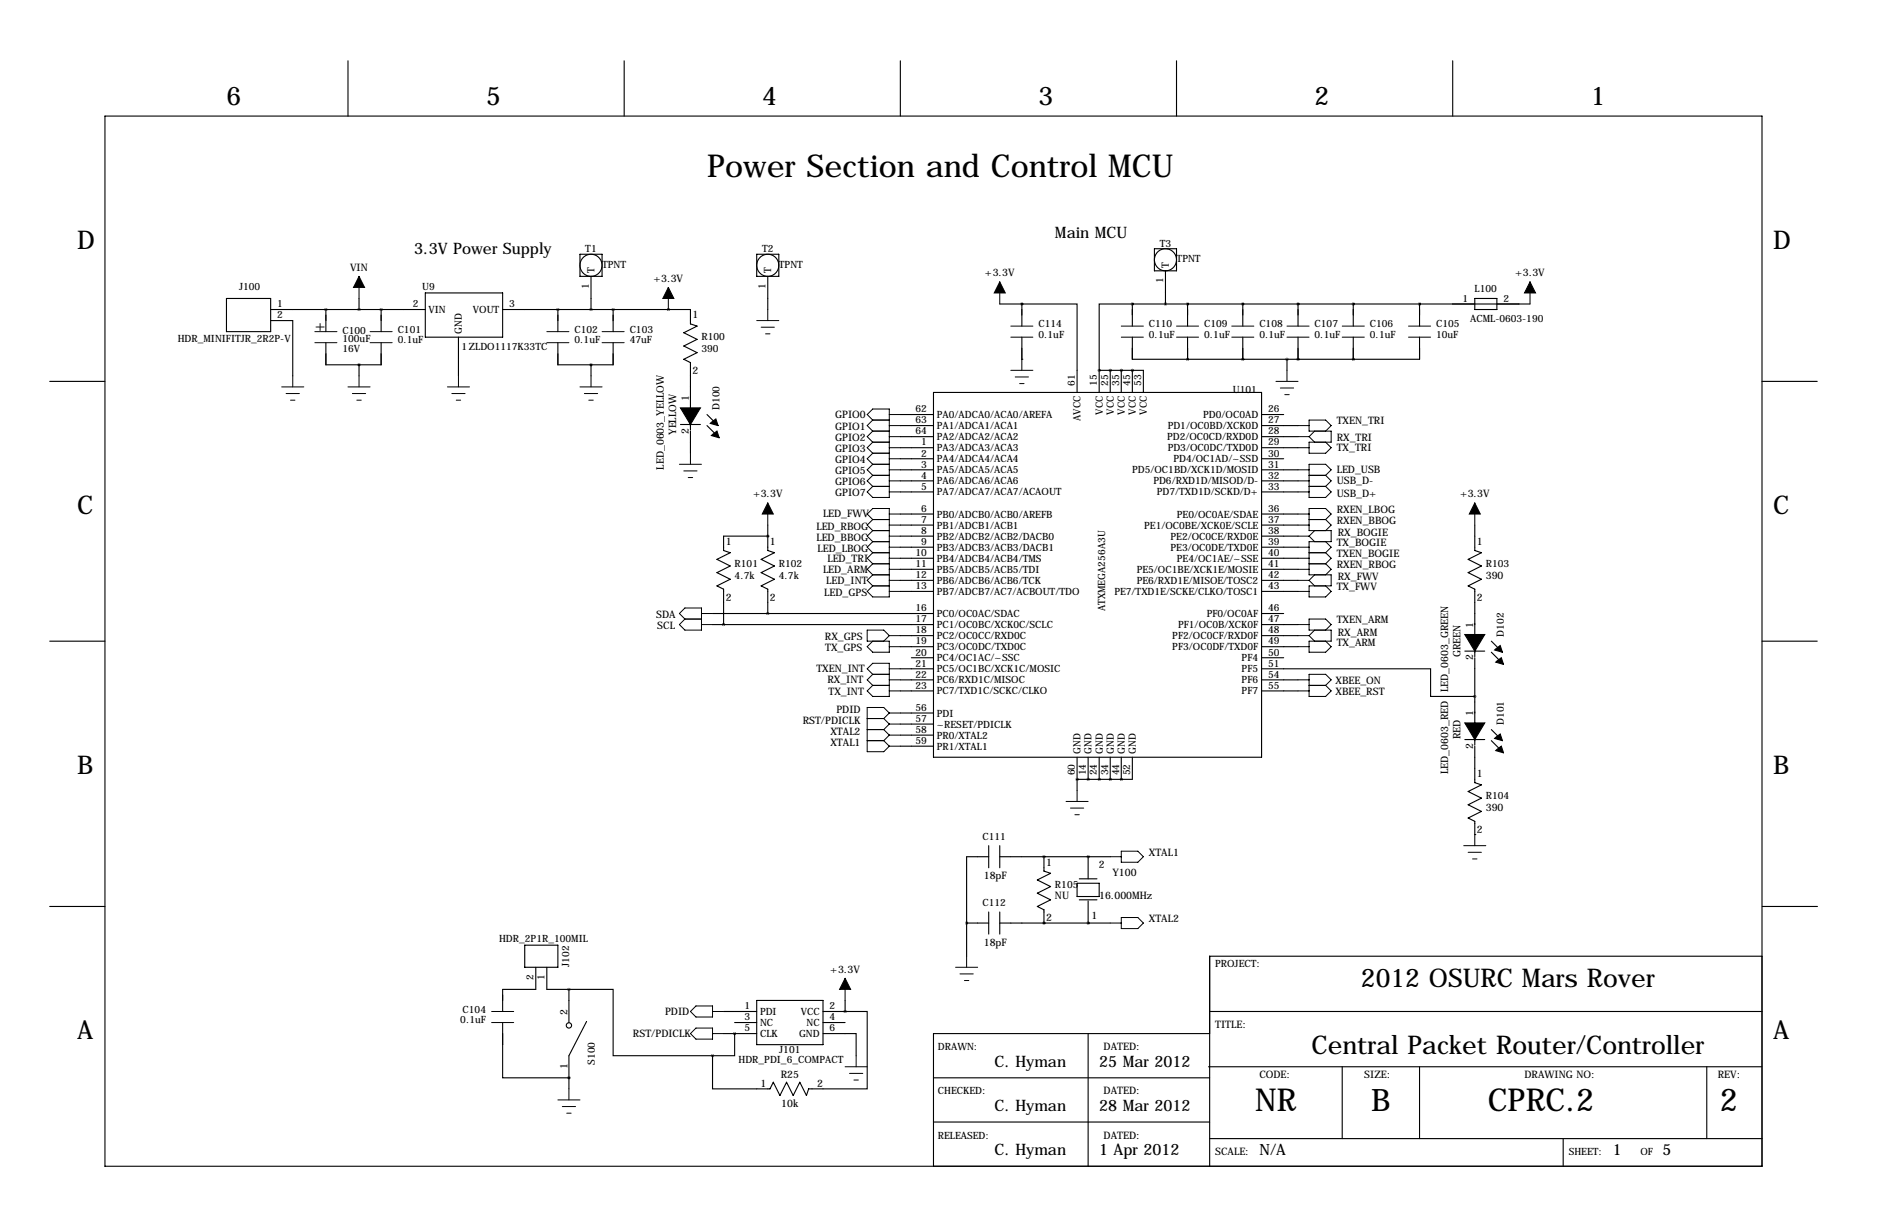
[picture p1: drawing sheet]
<svg xmlns="http://www.w3.org/2000/svg" width="432mm" height="279mm" viewBox="0 0 432 279" stroke-linecap="round" stroke-linejoin="round" font-family="sans-serif">
<g fill="none" stroke="#000" stroke-width=".25">
<path d="M80 14v12.7M143.5 14v12.7M207 14v12.7M270.5 14v12.7M334 14v12.7M24.1 26.7h381v241.3h-381zM133.3 58.4h5.1v5.1h-5.1zM174 58.4h5.1v5.1h-5.1zM265.4 57.2h5.1v5h-5.1zM52.1 68.6h10.1v7.6h-10.1zM62.2 71.1h35.6M62.2 73.7h5.1v12.7"/>
<path d="M74.9 71.1h.1M74.9 78.7v5.1h12.7v-5.1M74.9 71.1v5.1M82.5 68.6v2.5M87.6 71.1h.1M87.6 71.1v5.1M97.8 67.3h17.8v10.2h-17.8zM105.4 77.5v8.9M115.6 71.1h43.1v3.3l1.6 .5-3.1 1.6 3.1 1.5-3.1 1.5 3.1 1.5-3.1 1.5 1.5 .8v15.5M128.3 71.1h.1M128.3 78.7v5.1h12.7v-5.1M128.3 71.1v5.1"/>
<path d="M135.9 63.5v7.6M141 71.1h.1M141 71.1v5.1M153.7 71.1h.1M176.5 63.5v7.6M229.9 69.8h5M234.9 69.8h12.7v20.4M234.9 69.8h.1M234.9 69.8v5.1M234.9 77.5v5M260.3 69.8h.1M260.3 69.8h-7.6v15.3"/>
<path d="M260.3 77.5v5h66.1v-5M260.3 69.8v5.1M260.3 69.8h91.5M268 62.2v7.6M273 69.8h.1M273 69.8v5.1M273 77.5v5M285.8 69.8h.1M285.8 69.8v5.1M285.8 77.5v5M298.4 69.8h.1M298.4 69.8v5.1"/>
<path d="M298.4 77.5v5M311.1 69.8h.1M311.1 69.8v5.1M311.1 77.5v5M326.4 69.8h.1M326.4 69.8v5.1M339.1 68.6h5.1v2.5h-5.1zM11.4 87.6h12.7M82.5 83.8v2.6M135.9 83.8v2.6M156.5 97.5h4.5M158.7 99.1v5"/>
<path d="M162.6 95.2l2.5 2.6M162.6 97.8l2.5 2.5M207 95.2h7.6M207 97.8h7.6M214.6 90.2h75.5v83.8h-75.5zM234.9 82.5h.1M252.7 85.1h.1M252.7 85.1v5.1M252.7 85.1h10.2v5.1M255.3 85.1h.1M255.3 85.1v5.1M257.8 85.1h.1"/>
<path d="M257.8 85.1v5.1M260.3 85.1h.1M260.3 85.1v5.1M273 82.5h.1M285.8 82.5h.1M290.1 95.2h5M290.1 97.8h8.3M295.9 82.5v2.6M298.4 82.5h.1M311.1 82.5h.1M405.1 87.6h12.7M207 100.3h7.6"/>
<path d="M207 102.9h7.6M207 105.4h7.6M207 107.9h7.6M207 110.5h7.6M207 113h7.6M207 118.1h7.6M290.1 100.3h8.3M290.1 102.9h8.3M290.1 105.4h5M290.1 107.9h8.3M290.1 110.5h8.3M290.1 113h8.3"/>
<path d="M290.1 118.1h8.3M176.5 123.2h.1M176.5 123.2h-10.1v3.3l1.5 .5-3.1 1.5 3.1 1.5-3.1 1.6 3.1 1.5-3.1 1.5 1.6 .8v8.1M176.5 120.7v5.8l1.6 .5-3.1 1.5 3.1 1.5-3.1 1.6 3.1 1.5-3.1 1.5 1.5 .8v5.6M207 120.7h7.6M207 123.2h7.6M207 125.7h7.6M207 128.3h7.6M207 130.8h7.6M207 133.3h7.6M207 135.9h7.6M290.1 120.7h8.3"/>
<path d="M290.1 123.2h8.3M290.1 125.7h8.3M290.1 128.3h8.3M290.1 130.8h8.3M290.1 133.3h8.3M290.1 135.9h8.3M339.1 120.7v5.8l1.5 .5-3 1.5 3 1.5-3 1.6 3 1.5-3 1.5 1.5 .8v15.5M11.4 147.3h12.7M163.8 141h50.8M163.8 143.5h50.8M207 146h7.6M207 148.6h7.6"/>
<path d="M207 153.7h7.6M207 156.2h7.6M207 158.8h7.6M209.5 151.1h5.1M290.1 153.7h38.8v6.3h10.2M290.1 141h5M290.1 143.5h8.3M290.1 146h8.3M290.1 148.6h8.3M290.1 151.1h5M290.1 156.2h8.3M290.1 158.8h8.3"/>
<path d="M336.8 149.6h4.6M339.1 151.1v8.9M342.9 147.3l2.5 2.6M342.9 149.9l2.5 2.5M405.1 147.3h12.7M207 163.8h7.6M207 166.4h7.6M207 168.9h7.6M207 171.4h7.6M247.6 179.1h.1M247.6 174v7.6M250.2 179.1h.1"/>
<path d="M250.2 174v5.1M252.7 179.1h.1M252.7 174v5.1M255.3 179.1h.1M255.3 174v5.1M257.8 179.1h.1M257.8 174v5.1M260.3 174v5.1h-12.7M336.8 169.9h4.6M339.1 160v11.2M339.1 171.4v8.4l1.5 .5-3 1.6 3 1.5-3 1.5 3 1.5-3 1.6 1.5 .7v3.1M342.9 167.6l2.5 2.6"/>
<path d="M342.9 170.2l2.5 2.5M227.3 196.8h-5.1v22.9M227.3 194.3v5.1M229.9 196.8h25.4M229.9 194.3v5.1M240 196.8h.1M240 196.8v3.4l1.6 .5-3.1 1.5 3.1 1.5-3.1 1.5 3.1 1.6-3.1 1.5 1.5 .7v3.1M250.2 196.8h.1M250.2 196.8v5.1M339.1 191.8h.1M11.4 208.3h12.7M120.6 217.2h7.7v5h-7.7z"/>
<path d="M222.2 212.1h.1M222.2 212.1h5.1M227.3 209.5v5.1M229.9 209.5v5.1M229.9 212.1h25.4M240 212.1h.1M247.6 202.9h5.1v3.1h-5.1zM248.2 201.9h4M248.2 206.8h4M250.2 212.1h.1M250.2 207v5.1M405.1 219.7h-127v48.3"/>
<path d="M405.2 208.3h12.7M115.6 234.9v12.7h15.2M123.2 222.2v5.1h-7.6v5.1M125.7 222.2v5.1h5.1M130.8 227.3h10.2v15.3h22.8M130.8 227.3v7.6M134.9 234.7l-4.1 7.9v7.6M166.4 237.5h7.6M166.4 232.4h7.6M168.9 237.5h.1M168.9 237.5v5.1h-5.1M168.9 234.9h5.1"/>
<path d="M174 229.9h15.2v10.1h-15.2zM189.2 237.5h7.6v5.1M189.2 232.4h5.1M189.2 234.9h5.1M194.3 232.4h.1M194.3 232.4h5.1v17.8h-13.5l-.5 1.5-1.5-3-1.5 3-1.6-3-1.5 3-1.5-3-.8 1.5h-13.2v-7.6M194.3 229.9v2.5M250.2 237.5v30.5M278.1 237.5h-63.5v30.5M278.1 232.4h127M130.8 247.6h.1M214.6 257.8h63.5"/>
<path d="M214.6 247.6h63.5M277.9 245.1h127.2M308.6 245.1v16.5M326.4 245.1v16.5M392.4 245.1v16.5M278.1 261.6h127M359.4 261.6v6.4"/>
<circle cx="268" cy="59.7" r="2.54"/>
<circle cx="135.9" cy="61" r="2.54"/>
<circle cx="176.5" cy="61" r="2.54"/>
<circle cx="130.8" cy="235.6" r=".61"/>
</g>
<g fill="none" stroke="#000" stroke-width=".23">
<path d="M72.4 76.2h5.1M72.4 78.7h5.1M82.5 63.5v5.1M85.1 76.2h5.1M85.1 78.7h5.1M125.7 76.2h5.1M125.7 78.7h5.1M138.4 76.2h5.1M138.4 78.7h5.1M153.7 66v5.1M174 73.7h5.1M175 75.2h3.1"/>
<path d="M176 76.7h1M176.5 71.1v2.6M229.9 64.8v5M232.4 74.9h5.1M232.4 77.5h5.1M257.8 74.9h5.1M257.8 77.5h5.1M270.5 74.9h5.1M270.5 77.5h5.1M283.2 74.9h5.1M283.2 77.5h5.1M295.9 74.9h5.1"/>
<path d="M295.9 77.5h5.1M308.6 74.9h5.1M308.6 77.5h5.1M323.8 74.9h5.1M323.8 77.5h5.1M351.8 64.8v5M64.8 88.9h5M65.8 90.4h3M66.8 91.9h1M67.3 86.4v2.5M80 88.9h5.1M81 90.4h3.1"/>
<path d="M82 91.9h1.1M82.5 86.4v2.5M102.9 88.9h5M103.9 90.4h3M104.9 91.9h1M105.4 86.4v2.5M133.3 88.9h5.1M134.4 90.4h3M135.4 91.9h1M135.9 86.4v2.5M200.7 96.5l-1.3-1.3 1.3-1.2h3.8v20.3h-3.8l-1.3-1.3 1.3-1.2M200.7 99.1h3.8"/>
<path d="M200.7 96.5h3.8M200.7 96.5l-1.3 1.3 1.3 1.3M200.7 99.1l-1.3 1.2 1.3 1.3M204.5 95.2h2.5M204.5 97.8h2.5M232.4 85.1h5.1M233.4 86.6h3.1M234.4 88.1h1.1M234.9 82.5v2.6M293.4 87.6h5M294.4 89.2h3M295.4 90.7h1"/>
<path d="M295.9 85.1v2.5M298.4 97.8h2.6M302.3 99.1l-1.3 1.2M304.8 99.1l1.3-1.3-1.3-1.3h-3.8v2.6h5.1v2.5h-5.1v2.5h3.8l1.3-1.2-1.3-1.3M156.2 106.7h5.1M157.2 108.2h3.1M158.2 109.7h1.1M158.7 104.1v2.6M176.5 115.6v5.1M200.7 109.2h3.8M200.7 111.8h3.8M200.7 106.7h3.8"/>
<path d="M200.7 119.4l-1.3-1.3 1.3-1.3h3.8v20.4h-3.8l-1.3-1.3 1.3-1.3M200.7 101.6h3.8M200.7 104.1h3.8M200.7 101.6l-1.3 1.3 1.3 1.2M200.7 104.1l-1.3 1.3 1.3 1.3M200.7 106.7l-1.3 1.2 1.3 1.3M200.7 109.2l-1.3 1.3 1.3 1.3M200.7 119.4h3.8M200.7 119.4l-1.3 1.3 1.3 1.2M204.5 110.5h2.5M204.5 113h2.5M204.5 100.3h2.5"/>
<path d="M204.5 102.9h2.5M204.5 107.9h2.5M204.5 105.4h2.5M204.5 118.1h2.5M298.4 110.5h2.6M298.4 113h2.6M298.4 100.3h2.6M298.4 102.9h2.6M298.4 107.9h2.6M298.4 118.1h2.6M301 109.2h3.8M301 111.8h3.8"/>
<path d="M301 100.3l1.3 1.3M301 119.4h3.8M304.8 109.2l1.3-1.3-1.3-1.2h-3.8v7.6h3.8l1.3-1.3-1.3-1.2M304.8 119.4l1.3-1.3-1.3-1.3h-3.8v5.1h5.1v2.6h-5.1v7.6h5.1v2.5h-5.1v2.6h3.8l1.3-1.3-1.3-1.3M304.8 109.2l1.3 1.3-1.3 1.3M304.8 119.4l1.3 1.3-1.3 1.2M339.1 115.6v5.1M200.7 134.6h3.8M200.7 132.1h3.8M200.7 129.5h3.8M200.7 124.5h3.8M200.7 121.9h3.8"/>
<path d="M200.7 127h3.8M200.7 121.9l-1.3 1.3 1.3 1.3M200.7 124.5l-1.3 1.2 1.3 1.3M200.7 127l-1.3 1.3 1.3 1.2M200.7 129.5l-1.3 1.3 1.3 1.3M200.7 132.1l-1.3 1.2 1.3 1.3M204.5 133.3h2.5M204.5 135.9h2.5M204.5 130.8h2.5M204.5 123.2h2.5M204.5 125.7h2.5M204.5 128.3h2.5"/>
<path d="M204.5 120.7h2.5M298.4 133.3h2.6M298.4 135.9h2.6M298.4 130.8h2.6M298.4 123.2h2.6M298.4 125.7h2.6M298.4 128.3h2.6M298.4 120.7h2.6M301 133.3l1.3 1.3M301 129.5h3.8M301 123.2l1.3 1.3M301 127h3.8"/>
<path d="M302.3 132.1l-1.3 1.2M302.3 121.9l-1.3 1.3M304.8 127l1.3 1.3-1.3 1.2M304.8 129.5l1.3 1.3-1.3 1.3M304.8 124.5l1.3 1.2-1.3 1.3M156.2 141l1.3-1.3h3.8v5.1h-3.8l-1.3-1.3 1.3-1.3zM157.5 142.2h3.8M161.3 141h2.5M161.3 143.5h2.5M200.7 154.9l-1.3-1.2 1.3-1.3h3.8v7.6h-3.8l-1.3-1.2 1.3-1.3M200.7 157.5h3.8M200.7 154.9h3.8"/>
<path d="M200.7 154.9l-1.3 1.3 1.3 1.3M204.5 146l-1.3-1.2h-3.8v2.5h5.1v2.6h-3.8l-1.3-1.3 1.3-1.3M204.5 146h2.5M204.5 146l-1.3 1.3M204.5 148.6h2.5M204.5 158.8h2.5M204.5 156.2h2.5M204.5 153.7h2.5M298.4 146h2.6M298.4 148.6h2.6M298.4 158.8h2.6M298.4 156.2h2.6"/>
<path d="M298.4 143.5h2.6M301 154.9h3.8l1.3 1.3-1.3 1.3 1.3 1.3-1.3 1.2h-3.8zM301 157.5h3.8M301 146l1.3 1.3M302.3 144.8l-1.3 1.2M304.8 144.8l1.3-1.3-1.3-1.3h-3.8v2.6h5.1v2.5h-5.1v2.6h3.8l1.3-1.3-1.3-1.3M199.4 165.1h3.8M199.4 167.6h3.8M199.4 170.2h3.8M203.2 165.1l1.3 1.3M203.2 167.6l1.3 1.3M203.2 170.2l1.3 1.2"/>
<path d="M204.5 163.8h2.5M204.5 163.8l-1.3 1.3M204.5 163.8l-1.3-1.2h-3.8v10.1h3.8l1.3-1.3M204.5 166.4h2.5M204.5 166.4l-1.3 1.2M204.5 168.9h2.5M204.5 168.9l-1.3 1.3M204.5 171.4h2.5M245.1 184.1h5.1M246.1 185.7h3.1M247.1 187.2h1.1M247.6 181.6v2.5"/>
<path d="M255.3 196.8h2.5M257.8 195.6h3.8l1.3 1.2-1.3 1.3h-3.8zM336.5 194.3h5.1M337.6 195.8h3M338.6 197.4h1M339.1 191.8v2.5M222.2 219.7v2.5M255.3 212.1h2.5M257.8 210.8h3.8l1.3 1.3-1.3 1.3h-3.8zM113 232.4h5.1M113 234.9h5.1M158.7 232.4l1.3-1.3h3.8v2.6h-3.8z"/>
<path d="M158.7 237.5l1.3-1.3h3.8v2.6h-3.8zM163.8 232.4h2.6M163.8 237.5h2.6M194.3 224.8v5.1M219.7 222.2h5.1M220.7 223.8h3.1M221.7 225.3h1.1M128.3 252.7h5M129.3 254.3h3M130.3 255.8h1M130.8 250.2v2.5M194.3 245.1h5.1"/>
<path d="M195.3 246.6h3.1M196.3 248.2h1.1M196.8 242.6v2.5"/>
</g>
<path d="M156.5 93.7h2.2v3.8zM158.7 93.7h2.3l-2.3 3.8zM163.6 97l1-.7 .5 1.5-1.8-.5zM163.6 100.1l1.2-1 .6 1.5zM336.8 145.8h2.3v3.8zM339.1 145.8h2.3l-2.3 3.8zM343.7 149.4l1.2-1.1 .5 1.6zM344.2 151.9l1-.8 .5 1.6-1.8-.6zM336.8 166.1h2.3v3.8zM339.1 166.1h2.3l-2.3 3.8zM343.7 169.7l1.2-1 .5 1.5zM344.2 172.2l1-.8 .5 1.6-1.8-.5z" fill="#000" stroke="#000" stroke-width=".25"/>
<path d="M82.5 63.5l1.3 2.5h-2.5zM153.7 66l1.2 2.6h-2.5zM229.9 64.8l1.2 2.5h-2.5zM351.8 64.8l1.3 2.5h-2.6zM176.5 115.6l1.3 2.5h-2.5zM339.1 115.6l1.3 2.5h-2.6zM194.3 224.8l1.3 2.5h-2.6z" fill="#000" stroke="#000" stroke-width=".23"/>
<path d="M240 196.9a.05 .05 0 0 0 .1 0 .05 .05 0 0 0-.1 0zM222.2 212.1a.05 .05 0 0 0 .1 0 .05 .05 0 0 0-.1 0zM240 212.1a.05 .05 0 0 0 .1 0 .05 .05 0 0 0-.1 0zM255.2 179.1a.05 .05 0 0 0 .1 0 .05 .05 0 0 0-.1 0zM252.7 179.1a.05 .05 0 0 0 .1 0 .05 .05 0 0 0-.1 0zM247.6 179.1a.05 .05 0 0 0 .1 0 .05 .05 0 0 0-.1 0zM255.2 85.1a.05 .05 0 0 0 .1 0 .05 .05 0 0 0-.1 0zM260.3 85.1a.05 .05 0 0 0 .1 0 .05 .05 0 0 0-.1 0zM128.2 71.1a.05 .05 0 0 0 .1 0 .05 .05 0 0 0-.1 0zM140.9 71.1a.05 .05 0 0 0 .1 0 .05 .05 0 0 0-.1 0zM82.5 83.8a.05 .05 0 0 0 .1 0 .05 .05 0 0 0-.1 0zM87.6 71.1a.05 .05 0 0 0 .1 0 .05 .05 0 0 0-.1 0zM74.9 71.1a.05 .05 0 0 0 .1 0 .05 .05 0 0 0-.1 0zM153.6 71.1a.05 .05 0 0 0 .1 0 .05 .05 0 0 0-.1 0zM298.4 82.6a.05 .05 0 0 0 .1 0 .05 .05 0 0 0-.1 0zM285.7 82.6a.05 .05 0 0 0 .1 0 .05 .05 0 0 0-.1 0zM273 82.6a.05 .05 0 0 0 .1 0 .05 .05 0 0 0-.1 0zM298.4 69.9a.05 .05 0 0 0 .1 0 .05 .05 0 0 0-.1 0zM285.7 69.9a.05 .05 0 0 0 .1 0 .05 .05 0 0 0-.1 0zM273 69.9a.05 .05 0 0 0 .1 0 .05 .05 0 0 0-.1 0zM260.3 69.9a.05 .05 0 0 0 .1 0 .05 .05 0 0 0-.1 0zM252.7 85.1a.05 .05 0 0 0 .1 0 .05 .05 0 0 0-.1 0zM311.1 69.9a.05 .05 0 0 0 .1 0 .05 .05 0 0 0-.1 0zM311.1 82.6a.05 .05 0 0 0 .1 0 .05 .05 0 0 0-.1 0zM234.9 69.9a.05 .05 0 0 0 .1 0 .05 .05 0 0 0-.1 0zM267.9 69.9a.05 .05 0 0 0 .1 0 .05 .05 0 0 0-.1 0zM176.5 141a.05 .05 0 0 0 .1 0 .05 .05 0 0 0-.1 0zM166.3 143.5a.05 .05 0 0 0 .1 0 .05 .05 0 0 0-.1 0zM176.5 123.2a.05 .05 0 0 0 .1 0 .05 .05 0 0 0-.1 0zM82.5 71.1a.05 .05 0 0 0 .1 0 .05 .05 0 0 0-.1 0zM163.8 242.6a.05 .05 0 0 0 .1 0 .05 .05 0 0 0-.1 0z" fill="#000" stroke="#000" stroke-width=".63"/>
<g font-size="7.3">
<text x="162.6" y="40.6">Power Section and Control MCU</text>
<text x="288.6" y="255.3">NR</text>
<text x="342.1" y="255.3">CPRC.2</text>
<text x="395.4" y="255.3">2</text>
</g>
<text font-size="7.1" x="315.3" y="255.2">B</text>
<g font-size="5.9">
<text x="52.1" y="24.1">6</text>
<text x="111.8" y="24.1">5</text>
<text x="175.3" y="24.1">4</text>
<text x="238.8" y="24.1">3</text>
<text x="302.3" y="24.1">2</text>
<text x="365.8" y="24.1">1</text>
<text x="17.8" y="57.2">D</text>
<text x="407.7" y="57.2">D</text>
<text x="17.8" y="118.1">C</text>
<text x="407.7" y="118.1">C</text>
<text x="17.8" y="177.8">B</text>
<text x="407.7" y="177.8">B</text>
<text x="312.9" y="226.9">2012 OSURC Mars Rover</text>
<text x="17.8" y="238.8">A</text>
<text x="407.7" y="238.8">A</text>
<text x="301.5" y="242.1">Central Packet Router/Controller</text>
</g>
<g font-size="3.6">
<text x="95.2" y="58.4">3.3V Power Supply</text>
<text x="242.6" y="54.6">Main MCU</text>
<text x="72.4" y="75.9">+</text>
<text x="228.7" y="245.1">C. Hyman</text>
<text x="252.7" y="245.1">25 Mar 2012</text>
<text x="228.7" y="255.3">C. Hyman</text>
<text x="252.7" y="255.3">28 Mar 2012</text>
<text x="228.7" y="265.4">C. Hyman</text>
<text x="252.7" y="265.4">1 Apr 2012</text>
<text x="289.6" y="265.4">N/A</text>
<text x="370.8" y="265.4">1</text>
<text x="382.3" y="265.4">5</text>
</g>
<g font-size="2.4">
<text x="80.5" y="62.2">VIN</text>
<text x="150.3" y="64.8">+3.3V</text>
<text x="226.5" y="63.5">+3.3V</text>
<text x="348.4" y="63.5">+3.3V</text>
<text x="159.3" y="73.2">1</text>
<text x="159.3" y="86">2</text>
<text x="158.4" y="92.2" transform="rotate(-90 158.4 92.2)">1</text>
<text x="155.4" y="99.9" transform="rotate(-90 155.4 99.9)">YELLOW</text>
<text x="158.4" y="99.7" transform="rotate(-90 158.4 99.7)">2</text>
<text x="192" y="96">GPIO0</text>
<text x="192" y="98.8">GPIO1</text>
<text x="192" y="101.3">GPIO2</text>
<text x="307.3" y="101.3">RX_TRI</text>
<text x="307.3" y="97.5">TXEN_TRI</text>
<text x="152.7" y="107.9" transform="rotate(-90 152.7 107.9)">LED_0603_YELLOW</text>
<text x="192" y="103.9">GPIO3</text>
<text x="192" y="106.4">GPIO4</text>
<text x="307.3" y="103.6">TX_TRI</text>
<text x="192" y="109">GPIO5</text>
<text x="192" y="111.5">GPIO6</text>
<text x="307.3" y="111.3">USB_D-</text>
<text x="307.3" y="108.7">LED_USB</text>
<text x="173.1" y="114.3">+3.3V</text>
<text x="189.2" y="118.9">LED_FWV</text>
<text x="192" y="114">GPIO7</text>
<text x="307.3" y="114.3">USB_D+</text>
<text x="307.3" y="117.9">RXEN_LBOG</text>
<text x="335.7" y="114.3">+3.3V</text>
<text x="166.9" y="125.2">1</text>
<text x="177" y="125.2">1</text>
<text x="187.7" y="121.7">LED_RBOG</text>
<text x="187.7" y="124.2">LED_BBOG</text>
<text x="307.3" y="125.5">TX_BOGIE</text>
<text x="307.3" y="120.4">RXEN_BBOG</text>
<text x="307.6" y="123.2">RX_BOGIE</text>
<text x="339.6" y="125.2">1</text>
<text x="188" y="126.7">LED_LBOG</text>
<text x="189.2" y="131.6">LED_ARM</text>
<text x="190.2" y="129">LED_TRI</text>
<text x="307.3" y="130.6">RXEN_RBOG</text>
<text x="307.3" y="128">TXEN_BOGIE</text>
<text x="189.5" y="136.9">LED_GPS</text>
<text x="190" y="134.1">LED_INT</text>
<text x="307.3" y="135.6">TX_FWV</text>
<text x="307.6" y="133.3">RX_FWV</text>
<text x="341.6" y="133">390</text>
<text x="150.9" y="142">SDA</text>
<text x="166.9" y="138.1">2</text>
<text x="177" y="138.1">2</text>
<text x="307.3" y="143.3">TXEN_ARM</text>
<text x="339.6" y="138.1">2</text>
<text x="151.1" y="144.5">SCL</text>
<text x="189.7" y="147.1">RX_GPS</text>
<text x="189.7" y="149.6">TX_GPS</text>
<text x="307.3" y="148.3">TX_ARM</text>
<text x="307.6" y="146">RX_ARM</text>
<text x="338.7" y="144.3" transform="rotate(-90 338.7 144.3)">1</text>
<text x="187.7" y="154.4">TXEN_INT</text>
<text x="335.8" y="151.1" transform="rotate(-90 335.8 151.1)">GREEN</text>
<text x="338.7" y="151.7" transform="rotate(-90 338.7 151.7)">2</text>
<text x="190.2" y="157">RX_INT</text>
<text x="190.5" y="159.8">TX_INT</text>
<text x="307.1" y="157.2">XBEE_ON</text>
<text x="307.1" y="159.8">XBEE_RST</text>
<text x="333" y="159" transform="rotate(-90 333 159)">LED_0603_GREEN</text>
<text x="184.6" y="166.4">RST/PDICLK</text>
<text x="192.3" y="163.8">PDID</text>
<text x="338.7" y="164.6" transform="rotate(-90 338.7 164.6)">1</text>
<text x="190.9" y="168.9">XTAL2</text>
<text x="190.9" y="171.4">XTAL1</text>
<text x="335.8" y="169.9" transform="rotate(-90 335.8 169.9)">RED</text>
<text x="338.7" y="172" transform="rotate(-90 338.7 172)">2</text>
<text x="333" y="177.8" transform="rotate(-90 333 177.8)">LED_0603_RED</text>
<text x="339.6" y="178.6">1</text>
<text x="339.6" y="191.4">2</text>
<text x="341.6" y="186.3">390</text>
<text x="264.2" y="196.6">XTAL1</text>
<text x="226.2" y="202.1">18pF</text>
<text x="240.5" y="198.9">1</text>
<text x="252.6" y="199.4">2</text>
<text x="255.8" y="201.2">Y100</text>
<text x="242.6" y="206.6">NU</text>
<text x="252.7" y="206.6">16.000MHz</text>
<text x="240.5" y="211.7">2</text>
<text x="251" y="211.2">1</text>
<text x="264.2" y="211.8">XTAL2</text>
<text x="226.2" y="217.3">18pF</text>
<text x="190.9" y="223.5">+3.3V</text>
<text x="130.5" y="233.2" transform="rotate(-90 130.5 233.2)">2</text>
<text x="152.9" y="233.2">PDID</text>
<text x="145.5" y="238.3">RST/PDICLK</text>
<text x="279.4" y="236.2">TITLE:</text>
<text x="130.5" y="245.7" transform="rotate(-90 130.5 245.7)">1</text>
<text x="253.7" y="241.3">DATED:</text>
<text x="174.9" y="249.8">1</text>
<text x="179.5" y="247.6">R25</text>
<text x="187.9" y="249.7">2</text>
<text x="253.7" y="251.5">DATED:</text>
<text x="289.6" y="247.6">CODE:</text>
<text x="313.7" y="247.6">SIZE:</text>
<text x="350.5" y="247.6">DRAWING NO:</text>
<text x="395" y="247.6">REV:</text>
<text x="179.6" y="254.4">10k</text>
<text x="253.7" y="261.6">DATED:</text>
<text x="279.4" y="265.4">SCALE:</text>
</g>
<g font-size="2.3">
<text x="134.6" y="57.9">T1</text>
<text x="175.2" y="57.9">T2</text>
<text x="266.7" y="56.6">T3</text>
<text x="136.7" y="62.7" transform="rotate(-90 136.7 62.7)">T</text>
<text x="138.5" y="61.6">TPNT</text>
<text x="177.3" y="62.7" transform="rotate(-90 177.3 62.7)">T</text>
<text x="179.1" y="61.6">TPNT</text>
<text x="267.5" y="65.1" transform="rotate(-90 267.5 65.1)">1</text>
<text x="268.8" y="61.5" transform="rotate(-90 268.8 61.5)">T</text>
<text x="270.5" y="60.3">TPNT</text>
<text x="55" y="66.5">J100</text>
<text x="63.8" y="70.6">1</text>
<text x="94.9" y="70.6">2</text>
<text x="97.1" y="66.5">U9</text>
<text x="98.6" y="71.9">VIN</text>
<text x="108.7" y="71.9">VOUT</text>
<text x="117.1" y="70.6">3</text>
<text x="135.4" y="66.3" transform="rotate(-90 135.4 66.3)">1</text>
<text x="176" y="66.3" transform="rotate(-90 176 66.3)">1</text>
<text x="336.2" y="69.3">1</text>
<text x="339.1" y="67.1">L100</text>
<text x="345.7" y="69.3">2</text>
<text x="63.8" y="73.2">2</text>
<text x="78.7" y="76.7">C100</text>
<text x="91.4" y="76.5">C101</text>
<text x="106.2" y="76.7" transform="rotate(-90 106.2 76.7)">GND</text>
<text x="132.1" y="76.5">C102</text>
<text x="144.8" y="76.5">C103</text>
<text x="238.8" y="75.2">C114</text>
<text x="238.8" y="77.6">0.1uF</text>
<text x="264.2" y="75.2">C110</text>
<text x="264.2" y="77.6">0.1uF</text>
<text x="276.9" y="75.2">C109</text>
<text x="276.9" y="77.6">0.1uF</text>
<text x="289.6" y="75.2">C108</text>
<text x="289.6" y="77.6">0.1uF</text>
<text x="302.3" y="75.2">C107</text>
<text x="302.3" y="77.6">0.1uF</text>
<text x="315" y="75.2">C106</text>
<text x="315" y="77.6">0.1uF</text>
<text x="330.2" y="75.2">C105</text>
<text x="330.2" y="77.6">10uF</text>
<text x="338" y="74">ACML-0603-190</text>
<text x="40.9" y="78.6">HDR_MINIFITJR_2R2P-V</text>
<text x="78.7" y="80.9">16V</text>
<text x="78.7" y="78.6">100uF</text>
<text x="91.4" y="78.8">0.1uF</text>
<text x="106.1" y="80.4">1ZLDO1117K33TC</text>
<text x="132.1" y="78.8">0.1uF</text>
<text x="144.8" y="78.8">47uF</text>
<text x="161.3" y="78.2">R100</text>
<text x="161.3" y="80.9">390</text>
<text x="247.1" y="88.6" transform="rotate(-90 247.1 88.6)">61</text>
<text x="252.2" y="88.6" transform="rotate(-90 252.2 88.6)">15</text>
<text x="254.8" y="88.6" transform="rotate(-90 254.8 88.6)">25</text>
<text x="257.3" y="88.6" transform="rotate(-90 257.3 88.6)">35</text>
<text x="259.8" y="88.6" transform="rotate(-90 259.8 88.6)">45</text>
<text x="262.4" y="88.6" transform="rotate(-90 262.4 88.6)">53</text>
<text x="165.4" y="94.2" transform="rotate(-90 165.4 94.2)">D100</text>
<text x="210.5" y="94.7">62</text>
<text x="253.5" y="95.3" transform="rotate(-90 253.5 95.3)">VCC</text>
<text x="256.1" y="95.3" transform="rotate(-90 256.1 95.3)">VCC</text>
<text x="258.6" y="95.3" transform="rotate(-90 258.6 95.3)">VCC</text>
<text x="261.2" y="95.3" transform="rotate(-90 261.2 95.3)">VCC</text>
<text x="263.7" y="95.3" transform="rotate(-90 263.7 95.3)">VCC</text>
<text x="283.5" y="90.3">U101</text>
<text x="291.6" y="94.7">26</text>
<text x="210.5" y="97.3">63</text>
<text x="210.5" y="99.8">64</text>
<text x="215.4" y="96.1">PA0/ADCA0/ACA0/AREFA</text>
<text x="215.4" y="98.6">PA1/ADCA1/ACA1</text>
<text x="215.4" y="101.1">PA2/ADCA2/ACA2</text>
<text x="248.5" y="96.7" transform="rotate(-90 248.5 96.7)">AVCC</text>
<text x="268.4" y="101.1">PD2/OC0CD/RXD0D</text>
<text x="268.5" y="98.6">PD1/OC0BD/XCK0D</text>
<text x="276.7" y="96.1">PD0/OC0AD</text>
<text x="291.6" y="97.3">27</text>
<text x="291.6" y="99.8">28</text>
<text x="211.8" y="102.4">1</text>
<text x="211.8" y="104.9">2</text>
<text x="211.8" y="107.4">3</text>
<text x="215.4" y="103.7">PA3/ADCA3/ACA3</text>
<text x="215.4" y="106.2">PA4/ADCA4/ACA4</text>
<text x="268.5" y="103.7">PD3/OC0DC/TXD0D</text>
<text x="269.8" y="106.2">PD4/OC1AD/~SSD</text>
<text x="291.6" y="102.4">29</text>
<text x="291.6" y="104.9">30</text>
<text x="291.6" y="107.4">31</text>
<text x="211.8" y="110">4</text>
<text x="211.8" y="112.5">5</text>
<text x="215.4" y="108.8">PA5/ADCA5/ACA5</text>
<text x="215.4" y="111.3">PA6/ADCA6/ACA6</text>
<text x="215.4" y="113.8">PA7/ADCA7/ACA7/ACAOUT</text>
<text x="260.3" y="108.8">PD5/OC1BD/XCK1D/MOSID</text>
<text x="265.2" y="111.3">PD6/RXD1D/MISOD/D-</text>
<text x="266" y="113.8">PD7/TXD1D/SCKD/D+</text>
<text x="291.6" y="110">32</text>
<text x="291.6" y="112.5">33</text>
<text x="211.8" y="117.6">6</text>
<text x="215.4" y="118.9">PB0/ADCB0/ACB0/AREFB</text>
<text x="270.6" y="118.9">PE0/OC0AE/SDAE</text>
<text x="291.6" y="117.6">36</text>
<text x="211.8" y="120.1">7</text>
<text x="211.8" y="122.7">8</text>
<text x="211.8" y="125.2">9</text>
<text x="215.4" y="121.5">PB1/ADCB1/ACB1</text>
<text x="215.4" y="124">PB2/ADCB2/ACB2/DACB0</text>
<text x="263.1" y="121.5">PE1/OC0BE/XCK0E/SCLE</text>
<text x="269.1" y="124">PE2/OC0CE/RXD0E</text>
<text x="291.6" y="120.1">37</text>
<text x="291.6" y="122.7">38</text>
<text x="291.6" y="125.2">39</text>
<text x="168.9" y="130.3">R101</text>
<text x="179.1" y="130.3">R102</text>
<text x="210.5" y="127.8">10</text>
<text x="210.5" y="130.3">11</text>
<text x="215.4" y="126.5">PB3/ADCB3/ACB3/DACB1</text>
<text x="215.4" y="129.1">PB4/ADCB4/ACB4/TMS</text>
<text x="215.4" y="131.6">PB5/ADCB5/ACB5/TDI</text>
<text x="261.4" y="131.6">PE5/OC1BE/XCK1E/MOSIE</text>
<text x="269.1" y="126.5">PE3/OC0DE/TXD0E</text>
<text x="270.6" y="129.1">PE4/OC1AE/~SSE</text>
<text x="291.6" y="127.8">40</text>
<text x="291.6" y="130.3">41</text>
<text x="341.6" y="130.3">R103</text>
<text x="168.9" y="132.9">4.7k</text>
<text x="179.1" y="132.9">4.7k</text>
<text x="210.5" y="132.8">12</text>
<text x="210.5" y="135.4">13</text>
<text x="215.4" y="134.2">PB6/ADCB6/ACB6/TCK</text>
<text x="215.4" y="136.7">PB7/ADCB7/AC7/ACBOUT/TDO</text>
<text x="256.2" y="136.7">PE7/TXD1E/SCKE/CLKO/TOSC1</text>
<text x="261.4" y="134.2">PE6/RXD1E/MISOE/TOSC2</text>
<text x="291.6" y="132.8">42</text>
<text x="291.6" y="135.4">43</text>
<text x="210.5" y="140.5">16</text>
<text x="210.5" y="143">17</text>
<text x="215.4" y="141.8">PC0/OC0AC/SDAC</text>
<text x="254.1" y="140.5" transform="rotate(-90 254.1 140.5)">ATXMEGA256A3U</text>
<text x="277.4" y="141.8">PF0/OC0AF</text>
<text x="291.6" y="140.5">46</text>
<text x="291.6" y="143">47</text>
<text x="210.5" y="145.5">18</text>
<text x="210.5" y="148.1">19</text>
<text x="215.4" y="144.3">PC1/OC0BC/XCK0C/SCLC</text>
<text x="215.4" y="146.9">PC2/OC0CC/RXD0C</text>
<text x="215.4" y="149.4">PC3/OC0DC/TXD0C</text>
<text x="269.5" y="149.4">PF3/OC0DF/TXD0F</text>
<text x="269.5" y="146.9">PF2/OC0CF/RXD0F</text>
<text x="270.9" y="144.3">PF1/OC0B/XCK0F</text>
<text x="291.6" y="145.5">48</text>
<text x="291.6" y="148.1">49</text>
<text x="345.8" y="146.3" transform="rotate(-90 345.8 146.3)">D102</text>
<text x="210.5" y="150.6">20</text>
<text x="210.5" y="153.2">21</text>
<text x="210.5" y="155.7">22</text>
<text x="215.4" y="151.9">PC4/OC1AC/~SSC</text>
<text x="215.4" y="154.5">PC5/OC1BC/XCK1C/MOSIC</text>
<text x="285.5" y="151.9">PF4</text>
<text x="285.5" y="154.5">PF5</text>
<text x="291.6" y="150.6">50</text>
<text x="291.6" y="153.2">51</text>
<text x="291.6" y="155.7">54</text>
<text x="210.5" y="158.2">23</text>
<text x="215.4" y="157">PC6/RXD1C/MISOC</text>
<text x="215.4" y="159.6">PC7/TXD1C/SCKC/CLKO</text>
<text x="285.5" y="157">PF6</text>
<text x="285.5" y="159.6">PF7</text>
<text x="291.6" y="158.2">55</text>
<text x="210.5" y="163.3">56</text>
<text x="210.5" y="165.9">57</text>
<text x="215.4" y="164.6">PDI</text>
<text x="215.4" y="167.2">~RESET/PDICLK</text>
<text x="345.8" y="166.6" transform="rotate(-90 345.8 166.6)">D101</text>
<text x="210.5" y="168.4">58</text>
<text x="210.5" y="170.9">59</text>
<text x="215.4" y="169.7">PR0/XTAL2</text>
<text x="215.4" y="172.3">PR1/XTAL1</text>
<text x="248.5" y="173.2" transform="rotate(-90 248.5 173.2)">GND</text>
<text x="251" y="173.2" transform="rotate(-90 251 173.2)">GND</text>
<text x="253.5" y="173.2" transform="rotate(-90 253.5 173.2)">GND</text>
<text x="256.1" y="173.2" transform="rotate(-90 256.1 173.2)">GND</text>
<text x="258.6" y="173.2" transform="rotate(-90 258.6 173.2)">GND</text>
<text x="261.2" y="173.2" transform="rotate(-90 261.2 173.2)">GND</text>
<text x="247.1" y="178.1" transform="rotate(-90 247.1 178.1)">60</text>
<text x="249.7" y="178.1" transform="rotate(-90 249.7 178.1)">14</text>
<text x="252.2" y="178.1" transform="rotate(-90 252.2 178.1)">24</text>
<text x="254.8" y="178.1" transform="rotate(-90 254.8 178.1)">34</text>
<text x="257.3" y="178.1" transform="rotate(-90 257.3 178.1)">44</text>
<text x="259.8" y="178.1" transform="rotate(-90 259.8 178.1)">52</text>
<text x="341.6" y="183.6">R104</text>
<text x="225.9" y="193">C111</text>
<text x="242.6" y="204">R105</text>
<text x="225.9" y="208.3">C112</text>
<text x="114.8" y="216.4">HDR_2P1R_100MIL</text>
<text x="122.7" y="225.1" transform="rotate(-90 122.7 225.1)">2</text>
<text x="125.2" y="225.1" transform="rotate(-90 125.2 225.1)">1</text>
<text x="130.9" y="222.1" transform="rotate(-90 130.9 222.1)">J102</text>
<text x="279.4" y="222.2">PROJECT:</text>
<text x="106.4" y="232.7">C104</text>
<text x="171.1" y="231.9">1</text>
<text x="174.8" y="233.2">PDI</text>
<text x="184.1" y="233.2">VCC</text>
<text x="190.8" y="231.9">2</text>
<text x="105.8" y="235">0.1uF</text>
<text x="171.1" y="234.4">3</text>
<text x="171.1" y="237">5</text>
<text x="174.8" y="235.8">NC</text>
<text x="174.8" y="238.3">CLK</text>
<text x="183.7" y="238.3">GND</text>
<text x="185.4" y="235.8">NC</text>
<text x="190.8" y="234.4">4</text>
<text x="190.8" y="237">6</text>
<text x="136.7" y="244.7" transform="rotate(-90 136.7 244.7)">S100</text>
<text x="169.8" y="244.2">HDR_PDI_6_COMPACT</text>
<text x="179.2" y="242.1">J101</text>
<text x="215.6" y="241.3">DRAWN:</text>
<text x="215.6" y="251.5">CHECKED:</text>
<text x="215.6" y="261.6">RELEASED:</text>
<text x="360.7" y="265.4">SHEET:</text>
<text x="377.2" y="265.4">OF</text>
</g>
</svg>
